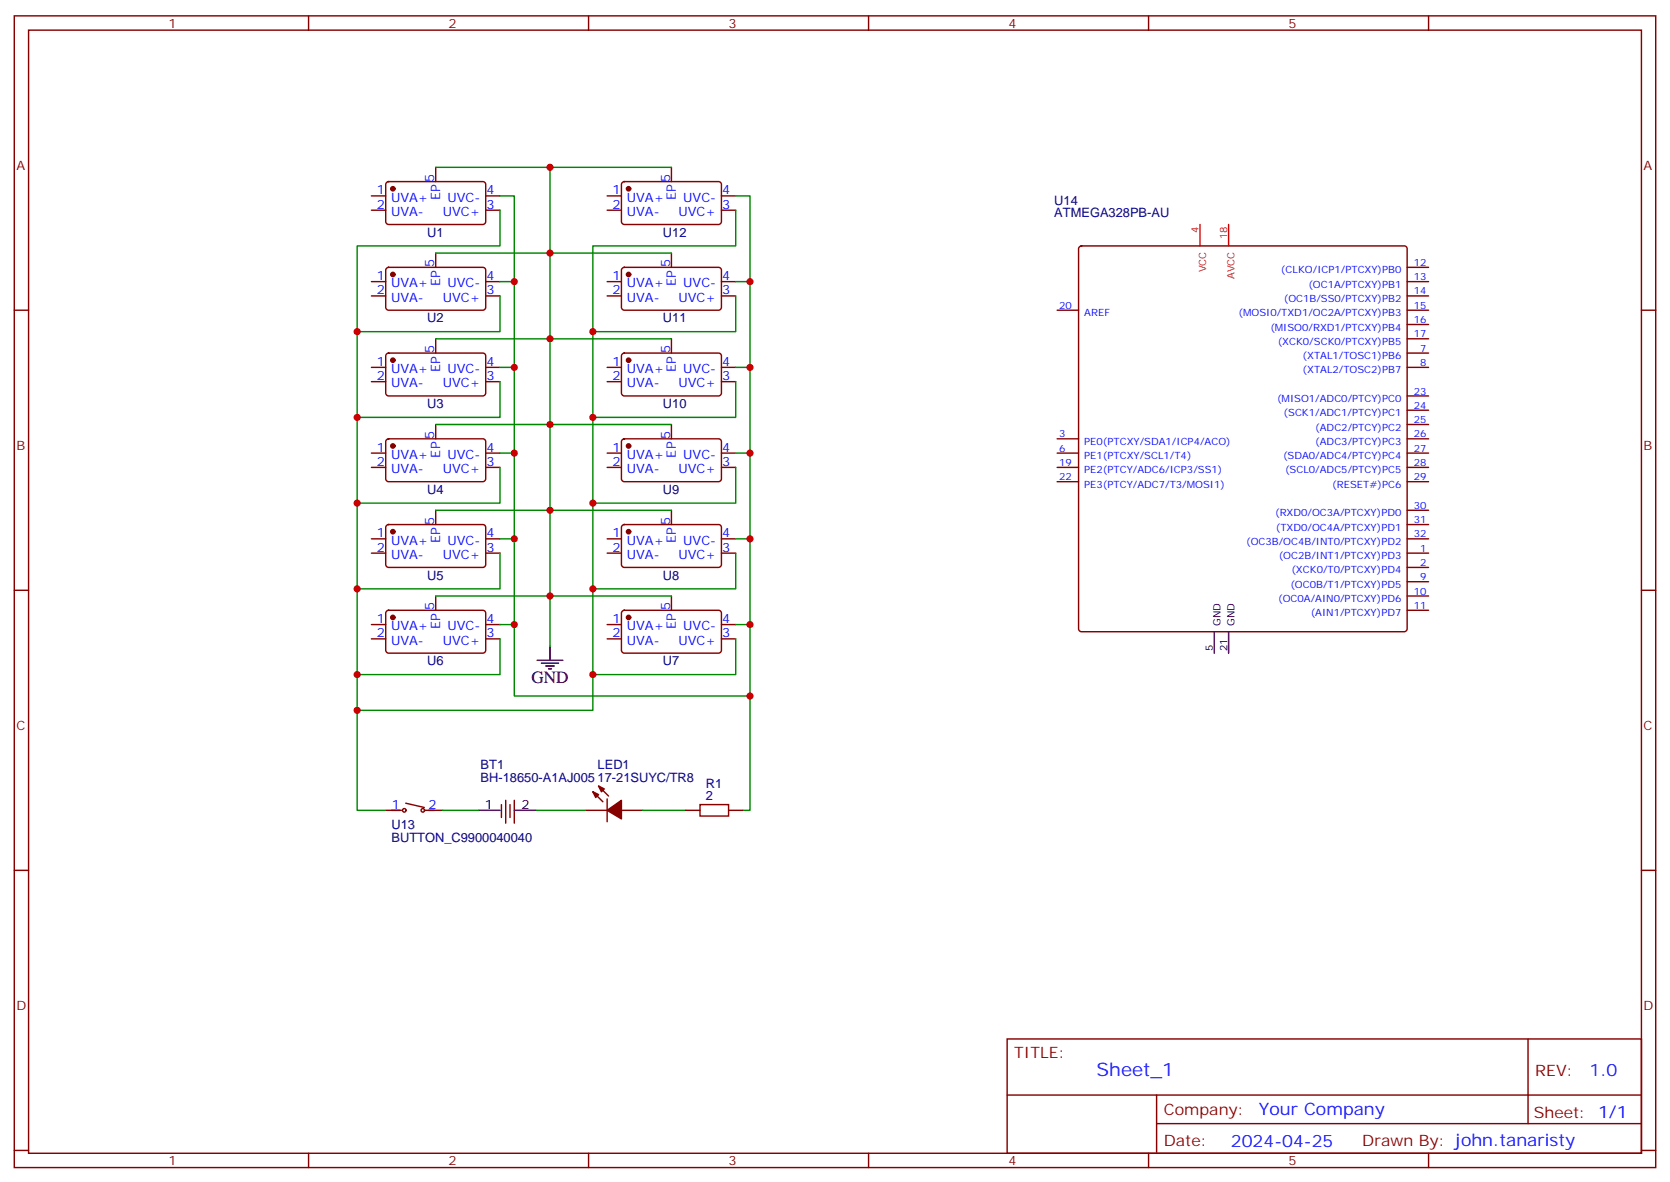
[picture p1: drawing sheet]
<svg xmlns="http://www.w3.org/2000/svg" width="412mm" height="292mm" viewBox="0 0 412 292" stroke-linecap="round" stroke-linejoin="round" font-family="sans-serif">
<g fill="none" stroke="#870000" stroke-width=".35">
<path d="M3.5 3.9h405.4v284.4h-405.4zM7.1 7.4h398.2v277.3h-398.2zM76.2 3.9v3.5M145.3 3.9v3.5M214.5 3.9v3.5M283.6 3.9v3.5M352.8 3.9v3.5M91.7 48.4h3.5M91.7 51.9h3.5M95.5 45l.5-.2h23.2a.71 .71 0 0 1 .7 .7v9.2a.76 .76 0 0 1-.7 .7h-23.2a.76 .76 0 0 1-.8-.7v-9.2zM107.6 41.3v3.5M119.9 48.4h3.6"/>
<path d="M119.9 51.9h3.6M149.9 48.4h3.6M149.9 51.9h3.6M153.7 45l.5-.2h23.2a.71 .71 0 0 1 .8 .7v9.2a.76 .76 0 0 1-.8 .7h-23.2a.76 .76 0 0 1-.7-.7v-9.2zM165.8 41.3v3.5M178.2 48.4h3.5M178.2 51.9h3.5M3.5 76.6h3.6M91.7 69.5h3.5M91.7 73.1h3.5M95.5 66.2l.5-.2h23.2a.71 .71 0 0 1 .7 .7v9.2a.76 .76 0 0 1-.7 .7h-23.2a.76 .76 0 0 1-.8-.7v-9.2zM107.6 62.5v3.5"/>
<path d="M119.9 69.5h3.6M119.9 73.1h3.6M149.9 69.5h3.6M149.9 73.1h3.6M153.7 66.2l.5-.2h23.2a.71 .71 0 0 1 .8 .7v9.2a.76 .76 0 0 1-.8 .7h-23.2a.76 .76 0 0 1-.7-.7v-9.2zM165.8 62.5v3.5M178.2 69.5h3.5M178.2 73.1h3.5M261.1 76.6h5.2M347.5 76.6h5.3M347.5 69.5h5.3M347.5 73.1h5.3"/>
<path d="M347.5 66h5.3M405.3 76.6h3.6M91.7 90.7h3.5M91.7 94.2h3.5M95.5 87.4l.5-.2h23.2a.71 .71 0 0 1 .7 .7v9.1a.76 .76 0 0 1-.7 .8h-23.2a.76 .76 0 0 1-.8-.8v-9.1zM107.6 83.6v3.6M119.9 90.7h3.6M119.9 94.2h3.6M149.9 90.7h3.6M149.9 94.2h3.6M153.7 87.4l.5-.2h23.2a.71 .71 0 0 1 .8 .7v9.1a.76 .76 0 0 1-.8 .8h-23.2a.76 .76 0 0 1-.7-.8v-9.1zM165.8 83.6v3.6"/>
<path d="M178.2 90.7h3.5M178.2 94.2h3.5M347.5 90.7h5.3M347.5 87.2h5.3M347.5 97.8h5.3M347.5 80.1h5.3M347.5 83.6h5.3M91.7 111.9h3.5M91.7 115.4h3.5M95.5 108.5l.5-.2h23.2a.71 .71 0 0 1 .7 .7v9.2a.76 .76 0 0 1-.7 .7h-23.2a.76 .76 0 0 1-.8-.7v-9.2zM107.6 104.8v3.5M119.9 111.9h3.6"/>
<path d="M119.9 115.4h3.6M149.9 111.9h3.6M149.9 115.4h3.6M153.7 108.5l.5-.2h23.2a.71 .71 0 0 1 .8 .7v9.2a.76 .76 0 0 1-.8 .7h-23.2a.76 .76 0 0 1-.7-.7v-9.2zM165.8 104.8v3.5M178.2 111.9h3.5M178.2 115.4h3.5M261.1 111.9h5.2M261.1 115.4h5.2M261.1 108.3h5.2M261.1 118.9h5.2M347.5 111.9h5.3"/>
<path d="M347.5 115.4h5.3M347.5 108.3h5.3M347.5 118.9h5.3M347.5 101.3h5.3M347.5 104.8h5.3M91.7 133h3.5M91.7 136.6h3.5M95.5 129.7l.5-.2h23.2a.71 .71 0 0 1 .7 .7v9.2a.76 .76 0 0 1-.7 .7h-23.2a.76 .76 0 0 1-.8-.7v-9.2zM107.6 126v3.5M119.9 133h3.6M119.9 136.6h3.6M149.9 133h3.6"/>
<path d="M149.9 136.6h3.6M153.7 129.7l.5-.2h23.2a.71 .71 0 0 1 .8 .7v9.2a.76 .76 0 0 1-.8 .7h-23.2a.76 .76 0 0 1-.7-.7v-9.2zM165.8 126v3.5M178.2 133h3.5M178.2 136.6h3.5M347.5 133h5.3M347.5 136.6h5.3M347.5 126h5.3M347.5 129.5h5.3M3.5 145.7h3.6M91.7 154.2h3.5M91.7 157.7h3.5"/>
<path d="M95.5 150.9l.5-.2h23.2a.71 .71 0 0 1 .7 .7v9.1a.76 .76 0 0 1-.7 .8h-23.2a.76 .76 0 0 1-.8-.8v-9.1zM107.6 147.1v3.6M119.9 154.2h3.6M119.9 157.7h3.6M149.9 154.2h3.6M149.9 157.7h3.6M153.7 150.9l.5-.2h23.2a.71 .71 0 0 1 .8 .7v9.1a.76 .76 0 0 1-.8 .8h-23.2a.76 .76 0 0 1-.7-.8v-9.1zM165.8 147.1v3.6M178.2 154.2h3.5M178.2 157.7h3.5M347.5 140.1h5.3M347.5 143.6h5.3"/>
<path d="M347.5 147.1h5.3M347.5 150.7h5.3M405.3 145.7h3.6M100.2 198.3l4.6 1.1M123.8 198.6v3.2M124.9 197.6v5.6M125.9 198.6v3.2M127 197.6v5.6M146.4 195.5l2.5 2.4M147.8 194.1l2.5 2.4M149.9 197.2v5.7M3.5 214.9h3.6"/>
<path d="M95.2 200.1h3.9M104.8 200.1h4.6M144.6 200.1h5.3M153.5 200.1h5.2M169.3 200.1h3.6M179.9 200.1h3.5M405.3 214.9h3.6M248.7 256.5h156.6v28.2h-156.6zM377.3 256.5v20.9M248.7 270.4h156.5M285.6 277.4h119.6M285.6 270.4v14.1"/>
<path d="M3.5 284h3.6M76.2 284.7v3.6M145.3 284.7v3.6M214.5 284.7v3.6M283.6 284.7v3.6M352.8 284.7v3.6M405.3 284h3.6"/>
<circle cx="99.8" cy="200.1" r=".44"/>
<circle cx="104.4" cy="200.1" r=".44"/>
</g>
<g fill="#870000" stroke="#870000" stroke-width=".35">
<path d="M146.4 195.5l1.4 .7-.7 .7z"/>
<path d="M147.8 194.1l1.4 .7-.7 .7z"/>
<path d="M149.9 200.1l3.6-2.5v4.6z"/>
<circle cx="97" cy="46.6" r=".53"/>
<circle cx="97" cy="67.8" r=".53"/>
<circle cx="97" cy="88.9" r=".53"/>
<circle cx="97" cy="110.1" r=".53"/>
<circle cx="97" cy="131.3" r=".53"/>
<circle cx="97" cy="152.4" r=".53"/>
<circle cx="155.2" cy="152.4" r=".53"/>
<circle cx="155.2" cy="131.3" r=".53"/>
<circle cx="155.2" cy="110.1" r=".53"/>
<circle cx="155.2" cy="88.9" r=".53"/>
<circle cx="155.2" cy="67.8" r=".53"/>
<circle cx="155.2" cy="46.6" r=".53"/>
</g>
<g fill="none" stroke="#008700" stroke-width=".35">
<path d="M107.6 41.3h58.2M123.5 51.9v8.8h-35.3v84.7h35.3v-8.8M123.5 48.4h3.5v21.1M135.8 41.3v118.2M181.7 51.9v8.8h-35.3v21.2h35.3v-8.8M181.7 48.4h3.5v21.1h-3.5M107.6 62.5h58.2M123.5 73.1v8.8h-35.3M123.5 69.5h3.5v21.2h-3.5M185.2 69.5v21.2h-3.5M107.6 83.6h58.2M123.5 94.2v8.8h-35.3"/>
<path d="M127 90.7v21.2h-3.5M146.4 81.9v21.1h35.3v-8.8M185.2 90.7v21.2h-3.5M107.6 104.8h58.2M123.5 115.4v8.8h-35.3M127 111.9v21.1h-3.5M146.4 103v21.2h35.3v-8.8M185.2 111.9v21.1h-3.5M107.6 126h58.2M127 133v21.2h-3.5M146.4 124.2v21.2h35.3v-8.8M185.2 133v21.2h-3.5"/>
<path d="M88.2 145.4v21.1h35.3v-8.8M107.6 147.1h58.2M127 154.2v17.6h58.2v-17.6M146.4 145.4v21.1h35.3v-8.8M88.2 166.5v8.9h58.2v-8.9M88.2 175.4v24.7h7M185.2 171.8v28.3h-1.8M109.4 200.1h8.8M132.3 200.1h12.3M158.7 200.1h10.6"/>
</g>
<path d="M135.8 159.5v3.5M299.9 156v5.3M303.4 156v5.3M132.6 163h6.4M133.7 163.7h4.2M134.8 164.4h2.1M135.5 165.1h.7M118.2 200.1h5.3M127 200.1h5.3" fill="none" stroke="#000" stroke-width=".35"/>
<path d="M172.9 198.6h7v2.9h-7z" fill="none" stroke="#a10000" stroke-width=".35"/>
<path d="M266.6 60.9l.5-.2h79.7a.71 .71 0 0 1 .7 .7v93.9a.76 .76 0 0 1-.7 .7h-79.7a.76 .76 0 0 1-.8-.7v-93.9z" fill="none" stroke="#850000" stroke-width=".35"/>
<path d="M296.3 55.4v5.3M303.4 55.4v5.3" fill="none" stroke="#f00" stroke-width=".35"/>
<g fill="#c00">
<circle cx="88.2" cy="124.2" r=".88"/>
<circle cx="88.2" cy="103" r=".88"/>
<circle cx="88.2" cy="81.9" r=".88"/>
<circle cx="127" cy="90.7" r=".88"/>
<circle cx="127" cy="111.9" r=".88"/>
<circle cx="127" cy="133" r=".88"/>
<circle cx="88.2" cy="145.4" r=".88"/>
<circle cx="146.4" cy="81.9" r=".88"/>
<circle cx="146.4" cy="103" r=".88"/>
<circle cx="146.4" cy="124.2" r=".88"/>
<circle cx="146.4" cy="145.4" r=".88"/>
<circle cx="185.2" cy="69.5" r=".88"/>
<circle cx="185.2" cy="90.7" r=".88"/>
<circle cx="185.2" cy="111.9" r=".88"/>
<circle cx="185.2" cy="133" r=".88"/>
<circle cx="88.2" cy="166.5" r=".88"/>
<circle cx="146.4" cy="166.5" r=".88"/>
<circle cx="135.8" cy="41.3" r=".88"/>
<circle cx="135.8" cy="62.5" r=".88"/>
<circle cx="135.8" cy="83.6" r=".88"/>
<circle cx="135.8" cy="104.8" r=".88"/>
<circle cx="135.8" cy="126" r=".88"/>
<circle cx="135.8" cy="147.1" r=".88"/>
<circle cx="127" cy="154.2" r=".88"/>
<circle cx="185.2" cy="154.2" r=".88"/>
<circle cx="127" cy="69.5" r=".88"/>
<circle cx="88.2" cy="175.4" r=".88"/>
<circle cx="185.2" cy="171.8" r=".88"/>
</g>
<text font-size="4.6" fill="#00f" x="270.8" y="265.5">Sheet_1</text>
<text font-size="4.2" x="131.2" y="168.7">GND</text>
<g font-size="4.2" fill="#00f">
<text x="392.5" y="265.8">1.0</text>
<text x="310.9" y="275.3">Your Company</text>
<text x="304" y="283.1">2024-04-25</text>
</g>
<g font-size="3.9" fill="#800">
<text x="250.5" y="261.1">TITLE:</text>
<text x="379.1" y="265.8">REV:</text>
<text x="287.4" y="275.3">Company:</text>
<text x="378.7" y="275.9">Sheet: 1/1</text>
<text x="287.4" y="283">Date:</text>
<text x="336.4" y="283.1">Drawn By: john.tanaristy</text>
</g>
<g font-size="3.2" fill="#800">
<text x="41.6" y="6.9">1</text>
<text x="110.8" y="6.9">2</text>
<text x="179.9" y="6.9">3</text>
<text x="249.1" y="6.9">4</text>
<text x="318.2" y="6.9">5</text>
<text x="4.1" y="42">A</text>
<text x="405.9" y="42">A</text>
<text x="4.1" y="111.2">B</text>
<text x="405.9" y="111.2">B</text>
<text x="4.1" y="180.3">C</text>
<text x="405.9" y="180.3">C</text>
<text x="4.1" y="249.4">D</text>
<text x="405.9" y="249.4">D</text>
<text x="41.6" y="287.7">1</text>
<text x="110.8" y="287.7">2</text>
<text x="179.9" y="287.7">3</text>
<text x="249.1" y="287.7">4</text>
<text x="318.2" y="287.7">5</text>
</g>
<g font-size="3.2" fill="#00f">
<text x="107.2" y="44.8" transform="rotate(-90 107.2 44.8)">5</text>
<text x="165.5" y="44.8" transform="rotate(-90 165.5 44.8)">5</text>
<text x="93.1" y="51.5">2</text>
<text x="93.1" y="48">1</text>
<text x="96.6" y="53.3">UVA-</text>
<text x="96.6" y="49.8">UVA+</text>
<text x="108.7" y="49.5" transform="rotate(-90 108.7 49.5)">EP</text>
<text x="109.3" y="53.3">UVC+</text>
<text x="110.5" y="49.8">UVC-</text>
<text x="120.1" y="48">4</text>
<text x="120.1" y="51.5">3</text>
<text x="151.3" y="51.5">2</text>
<text x="151.3" y="48">1</text>
<text x="154.8" y="53.3">UVA-</text>
<text x="154.8" y="49.8">UVA+</text>
<text x="166.9" y="49.5" transform="rotate(-90 166.9 49.5)">EP</text>
<text x="167.5" y="53.3">UVC+</text>
<text x="168.7" y="49.8">UVC-</text>
<text x="178.3" y="48">4</text>
<text x="178.3" y="51.5">3</text>
<text x="93.1" y="69.2">1</text>
<text x="96.6" y="70.9">UVA+</text>
<text x="107.2" y="66" transform="rotate(-90 107.2 66)">5</text>
<text x="108.7" y="70.6" transform="rotate(-90 108.7 70.6)">EP</text>
<text x="110.5" y="70.9">UVC-</text>
<text x="120.1" y="69.2">4</text>
<text x="151.3" y="69.2">1</text>
<text x="154.8" y="70.9">UVA+</text>
<text x="165.5" y="66" transform="rotate(-90 165.5 66)">5</text>
<text x="166.9" y="70.6" transform="rotate(-90 166.9 70.6)">EP</text>
<text x="168.7" y="70.9">UVC-</text>
<text x="178.3" y="69.2">4</text>
<text x="93.1" y="72.7">2</text>
<text x="96.6" y="74.5">UVA-</text>
<text x="109.3" y="74.5">UVC+</text>
<text x="120.1" y="72.7">3</text>
<text x="151.3" y="72.7">2</text>
<text x="154.8" y="74.5">UVA-</text>
<text x="167.5" y="74.5">UVC+</text>
<text x="178.3" y="72.7">3</text>
<text x="107.2" y="87.2" transform="rotate(-90 107.2 87.2)">5</text>
<text x="165.5" y="87.2" transform="rotate(-90 165.5 87.2)">5</text>
<text x="93.1" y="93.9">2</text>
<text x="93.1" y="90.3">1</text>
<text x="96.6" y="95.6">UVA-</text>
<text x="96.6" y="92.1">UVA+</text>
<text x="108.7" y="91.8" transform="rotate(-90 108.7 91.8)">EP</text>
<text x="109.3" y="95.6">UVC+</text>
<text x="110.5" y="92.1">UVC-</text>
<text x="120.1" y="90.3">4</text>
<text x="120.1" y="93.9">3</text>
<text x="151.3" y="93.9">2</text>
<text x="151.3" y="90.3">1</text>
<text x="154.8" y="95.6">UVA-</text>
<text x="154.8" y="92.1">UVA+</text>
<text x="166.9" y="91.8" transform="rotate(-90 166.9 91.8)">EP</text>
<text x="167.5" y="95.6">UVC+</text>
<text x="168.7" y="92.1">UVC-</text>
<text x="178.3" y="90.3">4</text>
<text x="178.3" y="93.9">3</text>
<text x="93.1" y="111.5">1</text>
<text x="96.6" y="113.3">UVA+</text>
<text x="107.2" y="108.3" transform="rotate(-90 107.2 108.3)">5</text>
<text x="108.7" y="113" transform="rotate(-90 108.7 113)">EP</text>
<text x="110.5" y="113.3">UVC-</text>
<text x="120.1" y="111.5">4</text>
<text x="151.3" y="111.5">1</text>
<text x="154.8" y="113.3">UVA+</text>
<text x="165.5" y="108.3" transform="rotate(-90 165.5 108.3)">5</text>
<text x="166.9" y="113" transform="rotate(-90 166.9 113)">EP</text>
<text x="168.7" y="113.3">UVC-</text>
<text x="178.3" y="111.5">4</text>
<text x="93.1" y="115">2</text>
<text x="96.6" y="116.8">UVA-</text>
<text x="109.3" y="116.8">UVC+</text>
<text x="120.1" y="115">3</text>
<text x="151.3" y="115">2</text>
<text x="154.8" y="116.8">UVA-</text>
<text x="167.5" y="116.8">UVC+</text>
<text x="178.3" y="115">3</text>
<text x="107.2" y="129.5" transform="rotate(-90 107.2 129.5)">5</text>
<text x="165.5" y="129.5" transform="rotate(-90 165.5 129.5)">5</text>
<text x="93.1" y="136.2">2</text>
<text x="93.1" y="132.7">1</text>
<text x="96.6" y="138">UVA-</text>
<text x="96.6" y="134.4">UVA+</text>
<text x="108.7" y="134.1" transform="rotate(-90 108.7 134.1)">EP</text>
<text x="109.3" y="138">UVC+</text>
<text x="110.5" y="134.4">UVC-</text>
<text x="120.1" y="132.7">4</text>
<text x="120.1" y="136.2">3</text>
<text x="151.3" y="136.2">2</text>
<text x="151.3" y="132.7">1</text>
<text x="154.8" y="138">UVA-</text>
<text x="154.8" y="134.4">UVA+</text>
<text x="166.9" y="134.1" transform="rotate(-90 166.9 134.1)">EP</text>
<text x="167.5" y="138">UVC+</text>
<text x="168.7" y="134.4">UVC-</text>
<text x="178.3" y="132.7">4</text>
<text x="178.3" y="136.2">3</text>
<text x="93.1" y="153.8">1</text>
<text x="96.6" y="155.6">UVA+</text>
<text x="107.2" y="150.7" transform="rotate(-90 107.2 150.7)">5</text>
<text x="108.7" y="155.3" transform="rotate(-90 108.7 155.3)">EP</text>
<text x="110.5" y="155.6">UVC-</text>
<text x="120.1" y="153.8">4</text>
<text x="151.3" y="153.8">1</text>
<text x="154.8" y="155.6">UVA+</text>
<text x="165.5" y="150.7" transform="rotate(-90 165.5 150.7)">5</text>
<text x="166.9" y="155.3" transform="rotate(-90 166.9 155.3)">EP</text>
<text x="168.7" y="155.6">UVC-</text>
<text x="178.3" y="153.8">4</text>
<text x="93.1" y="157.4">2</text>
<text x="96.6" y="159.1">UVA-</text>
<text x="109.3" y="159.1">UVC+</text>
<text x="120.1" y="157.4">3</text>
<text x="151.3" y="157.4">2</text>
<text x="154.8" y="159.1">UVA-</text>
<text x="167.5" y="159.1">UVC+</text>
<text x="178.3" y="157.4">3</text>
<text x="96.8" y="199.7">1</text>
<text x="105.8" y="199.7">2</text>
</g>
<g font-size="3.2" fill="#000080">
<text x="260.3" y="53.7">ATMEGA328PB-AU</text>
<text x="260.3" y="50.7">U14</text>
<text x="105.5" y="58.4">U1</text>
<text x="163.7" y="58.4">U12</text>
<text x="105.5" y="79.6">U2</text>
<text x="163.7" y="79.6">U11</text>
<text x="105.5" y="100.8">U3</text>
<text x="163.7" y="100.8">U10</text>
<text x="105.5" y="121.9">U4</text>
<text x="163.7" y="121.9">U9</text>
<text x="105.5" y="143.1">U5</text>
<text x="163.7" y="143.1">U8</text>
<text x="105.5" y="164.3">U6</text>
<text x="163.7" y="164.3">U7</text>
<text x="118.7" y="189.8">BT1</text>
<text x="147.6" y="189.8">LED1</text>
<text x="118.7" y="193">BH-18650-A1AJ005</text>
<text x="147.6" y="193">17-21SUYC/TR8</text>
<text x="174.3" y="197.6">2</text>
<text x="174.3" y="194.4">R1</text>
<text x="96.7" y="207.8">BUTTON_C9900040040</text>
<text x="96.7" y="204.7">U13</text>
</g>
<g font-size="3.2">
<text x="119.7" y="199.7">1</text>
<text x="128.8" y="199.7">2</text>
</g>
<g font-size="2.5" fill="#f00">
<text x="296" y="57.5" transform="rotate(-90 296 57.5)">4</text>
<text x="303" y="59.1" transform="rotate(-90 303 59.1)">18</text>
<text x="297.8" y="67.3" transform="rotate(-90 297.8 67.3)">VCC</text>
<text x="304.9" y="68.9" transform="rotate(-90 304.9 68.9)">AVCC</text>
</g>
<g font-size="2.5" fill="#00f">
<text x="349.1" y="65.7">12</text>
<text x="316.3" y="67.5">(CLKO/ICP1/PTCXY)PB0</text>
<text x="323.1" y="71">(OC1A/PTCXY)PB1</text>
<text x="349.1" y="69.2">13</text>
<text x="261.6" y="76.2">20</text>
<text x="317" y="74.6">(OC1B/SS0/PTCXY)PB2</text>
<text x="349.1" y="72.7">14</text>
<text x="349.1" y="76.2">15</text>
<text x="267.8" y="78.1">AREF</text>
<text x="305.9" y="78.1">(MOSI0/TXD1/OC2A/PTCXY)PB3</text>
<text x="313.7" y="81.6">(MISO0/RXD1/PTCXY)PB4</text>
<text x="349.1" y="79.8">16</text>
<text x="349.1" y="83.3">17</text>
<text x="315.5" y="85.1">(XCK0/SCK0/PTCXY)PB5</text>
<text x="321.7" y="88.7">(XTAL1/TOSC1)PB6</text>
<text x="350.7" y="86.8">7</text>
<text x="321.7" y="92.2">(XTAL2/TOSC2)PB7</text>
<text x="350.7" y="90.3">8</text>
<text x="315.4" y="99.3">(MISO1/ADC0/PTCY)PC0</text>
<text x="349.1" y="97.4">23</text>
<text x="349.1" y="100.9">24</text>
<text x="261.6" y="108">3</text>
<text x="317" y="102.8">(SCK1/ADC1/PTCY)PC1</text>
<text x="324.8" y="106.3">(ADC2/PTCY)PC2</text>
<text x="349.1" y="104.5">25</text>
<text x="349.1" y="108">26</text>
<text x="261.6" y="111.5">6</text>
<text x="267.8" y="109.8">PE0(PTCXY/SDA1/ICP4/ACO)</text>
<text x="267.8" y="113.4">PE1(PTCXY/SCL1/T4)</text>
<text x="316.8" y="113.4">(SDA0/ADC4/PTCY)PC4</text>
<text x="324.8" y="109.8">(ADC3/PTCY)PC3</text>
<text x="349.1" y="111.5">27</text>
<text x="261.6" y="118.6">22</text>
<text x="261.6" y="115">19</text>
<text x="267.8" y="116.9">PE2(PTCY/ADC6/ICP3/SS1)</text>
<text x="317.3" y="116.9">(SCL0/ADC5/PTCY)PC5</text>
<text x="349.1" y="115">28</text>
<text x="349.1" y="118.6">29</text>
<text x="267.8" y="120.4">PE3(PTCY/ADC7/T3/MOSI1)</text>
<text x="329" y="120.4">(RESET#)PC6</text>
<text x="349.1" y="125.6">30</text>
<text x="314.9" y="127.5">(RXD0/OC3A/PTCXY)PD0</text>
<text x="315.1" y="131">(TXD0/OC4A/PTCXY)PD1</text>
<text x="349.1" y="129.2">31</text>
<text x="307.7" y="134.5">(OC3B/OC4B/INT0/PTCXY)PD2</text>
<text x="349.1" y="132.7">32</text>
<text x="350.7" y="136.2">1</text>
<text x="315.8" y="138.1">(OC2B/INT1/PTCXY)PD3</text>
<text x="318.9" y="141.6">(XCK0/T0/PTCXY)PD4</text>
<text x="350.7" y="139.7">2</text>
<text x="350.7" y="143.3">9</text>
<text x="315.6" y="148.6">(OC0A/AIN0/PTCXY)PD6</text>
<text x="318.7" y="145.1">(OC0B/T1/PTCXY)PD5</text>
<text x="349.1" y="146.8">10</text>
<text x="323.7" y="152.2">(AIN1/PTCXY)PD7</text>
<text x="349.1" y="150.3">11</text>
</g>
<g font-size="2.5">
<text x="301.4" y="154.6" transform="rotate(-90 301.4 154.6)">GND</text>
<text x="304.9" y="154.6" transform="rotate(-90 304.9 154.6)">GND</text>
<text x="299.5" y="160.7" transform="rotate(-90 299.5 160.7)">5</text>
<text x="303" y="160.7" transform="rotate(-90 303 160.7)">21</text>
</g>
</svg>
